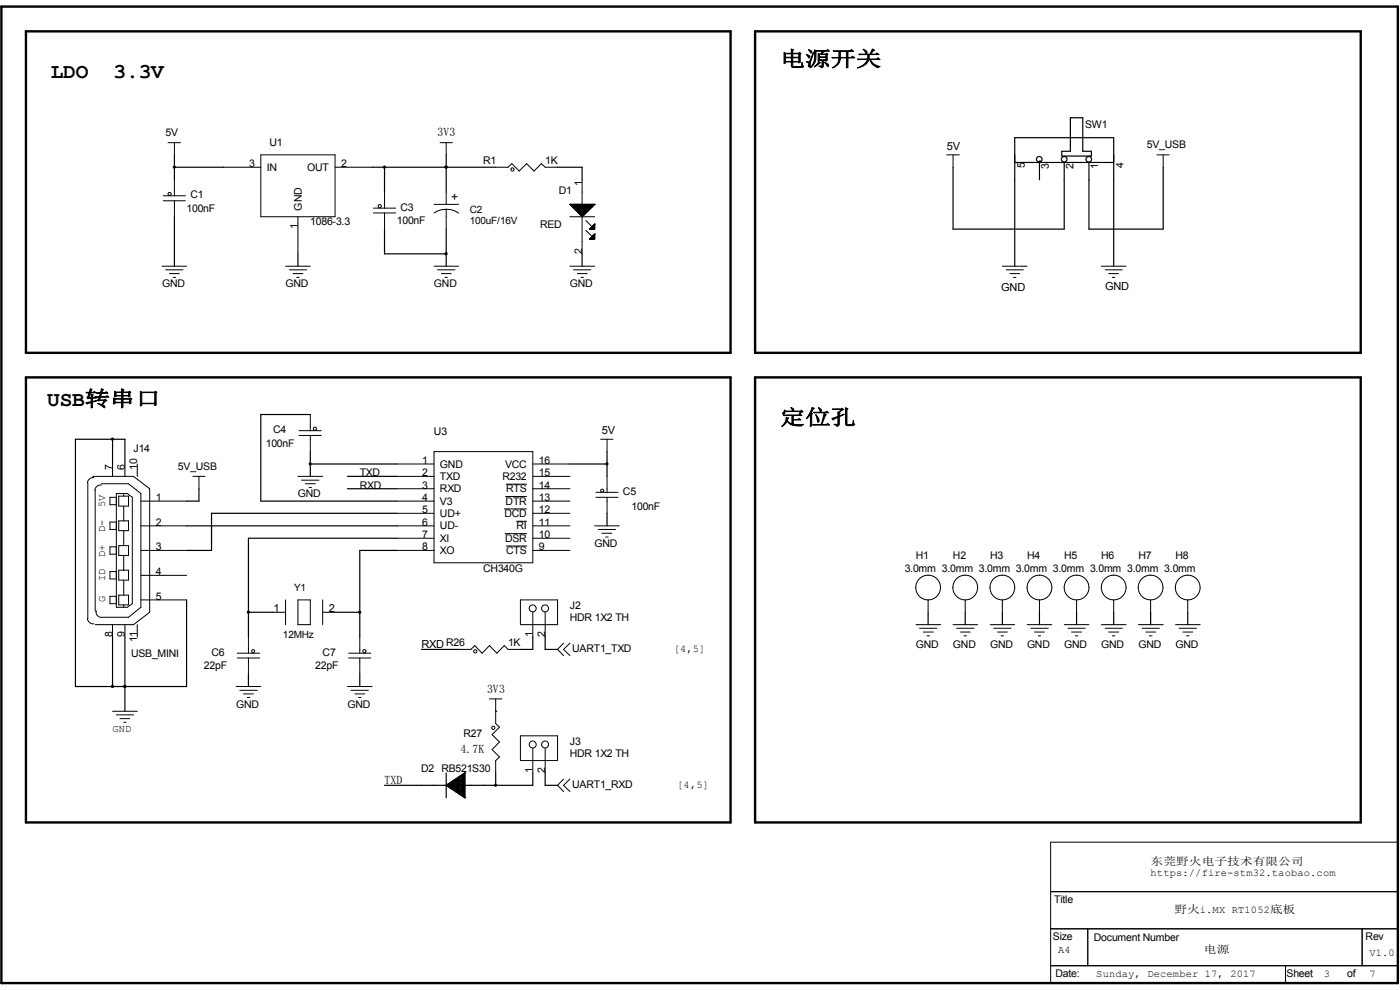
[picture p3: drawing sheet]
<svg xmlns="http://www.w3.org/2000/svg" width="297mm" height="210mm" viewBox="0 0 297 210" stroke-linecap="round" stroke-linejoin="round" font-family="sans-serif">
<path d="M.3 1.4h296.2v207.1h-296.2zM5.5 6.6h149.5v68.2h-149.5zM160.2 6.6h128.5v68.2h-128.5zM5.5 80.1h149.5v94.4h-149.5zM160.2 80.1h128.5v94.4h-128.5z" fill="none" stroke="#000" stroke-width=".51"/>
<g fill="none" stroke="#000" stroke-width=".21">
<path d="M35.6 30.3h2.7M37 30.3v2.6M37 38.1v3.4M47.5 35.5h7.8M55.3 32.9h15.8v13.1h-15.8zM71.1 35.5h7.9M93.3 30.3h2.7M94.7 30.3v2.6M105.2 35.5h2.6l.8-.8 1.6 1.6 1.5-1.6 1.6 1.6 1.6-1.6 .8 .8h2.6M123.5 38.1v15.7M200.8 32.9h2.7M202.2 32.9v2.6"/>
<path d="M245.4 32.9h2.6M246.8 32.9v2.6M34.4 56.5h5.2M34.6 42.6h4.7M34.6 41.5h4.7M35.1 57.2h3.7M35.9 58h2.1M36.7 58.8h.6M37 42.6v3.4M60.6 56.5h5.2M61.4 57.2h3.6M62.1 58h2.2"/>
<path d="M62.9 58.8h.6M63.2 46v7.8M79.2 45.2h4.7M79.2 44.2h4.7M81.6 40.7v3.5M81.6 45.2v3.4M92.1 43.3h5.2M92.1 56.5h5.2M92.8 57.2h3.7M93.6 58h2.1M94.4 58.8h.5M94.7 44.4l-1.4 .2-1.2 .6"/>
<path d="M94.7 40.7v2.6M94.7 44.4v4.2M94.7 44.4l1.3 .2 1.3 .6M120.9 43.3h.1M120.9 46h5.3M120.9 43.3h5.3M120.9 43.3l2.6 2.7M120.9 56.5h5.3M120.9 43.3h5.2M121 43.3v.2h5v-.2M121.1 43.3v.3M121.2 43.3v.3h4.7v-.3"/>
<path d="M121.2 43.3v.3h4.6v-.3M121.3 43.3v.4h4.5v-.4M121.3 43.3l.1 .6h4.2v-.6M121.4 43.3v.6h4.2v-.6M121.5 43.3v.6h4.1v-.6M121.5 43.3l.1 .7h3.9v-.7M121.6 43.3v.8h3.8v-.8M121.7 43.3v.9h3.6v-.9M121.7 57.2h3.6M121.7 43.3v.9M121.8 43.3v.9h3.4v-.9M121.8 43.3v1h3.4v-1"/>
<path d="M121.9 43.3v1.1h3.2v-1.1M121.9 43.3v1.1M122 43.3v1.1h3v-1.1M122 43.3v1.2h3M122.1 43.3v1.2h2.8l.1-1.2M122.2 43.3v1.4h2.6v-1.4M122.3 43.3v1.4h2.5v-1.4M122.3 43.3v1.5M122.3 43.3v1.5h2.4v-1.5M122.4 43.3v1.6h2.2v-1.6M122.5 43.3v1.6h2.1v-1.6M122.5 58h2.1"/>
<path d="M122.5 43.3v1.7h2v-1.7M122.6 43.3v1.7h1.9v-1.7M122.6 43.3v1.8h1.8v-1.8M122.7 43.3v1.8h1.6M122.7 43.3v1.9h1.6v-1.9M122.8 43.3v2h1.4v-2M122.9 43.3v2h1.2M122.9 43.3v2.1h1.2v-2.1M123 43.3v2.2h1v-2.2M123.1 43.3v2.2h.9v-2.2M123.1 43.3v2.3h.9v-2.3M123.1 43.3v2.3h.8v-2.3"/>
<path d="M123.2 43.3v2.4h.6v-2.4M123.2 58.8h.6M123.3 43.3v2.5h.4v-2.5M123.4 43.3v2.5h.3v-2.5M123.4 43.3v2.6h.2v-2.6M123.4 45.9h.2M123.5 46h.1M123.6 43.3v2.7M124.3 46.8l1.3 1.3M124.3 48.9l1.3 1.3M124.9 43.3v1.3h-2.7M125.1 48.6h.1"/>
<path d="M125.1 50.7h.1M125.3 43.3v.9M125.3 48.3v.3M125.6 48.1v.5M125.6 50.2v.5M125.6 48.1h.6M125.6 50.2h.6M125.7 50.1h.5M125.9 43.3v.3M126 47.7v.9M126.2 43.3h.1M126.2 47.5h.1"/>
<path d="M126.2 49.7h.1M126.2 43.3l-2.7 2.7M126.2 50.6l-1.1 .1M126.2 48.5h-1v.1M126.2 50.6h-1v.1M126.2 48.4h-1v.2M126.2 50.5h-1v.2M126.2 48.4h-.9v.2M126.2 50.5h-.9v.2M126.2 48.3h-.8v.3M126.2 50.4h-.8v.3M126.2 48.2h-.7v.4"/>
<path d="M126.2 50.3h-.7v.4M126.2 48.2l-.6-.1v.5M126.2 50.2h-.6v.5M126.2 48h-.6v.6M126.2 50.1h-.6v.6M126.2 48l-.4-.1v.7M126.2 50h-.4v.7M126.2 47.8h-.4v.8M126.2 47.8h-.3v.8M126.2 49.9h-.3v.8M126.2 49.8h-.2v.9M126.2 47.7h-.2v.9"/>
<path d="M126.2 49.7h-.2v1M126.2 47.6l-.1 1M126.2 49.7l-.1 1M126.2 47.5v1.1h-1.1M126.2 49.7v1h-1.1M126.2 47.5l-1.1 1.1M126.2 49.7l-1.1 1M212.6 56.5h5.3M213.4 57.2h3.7M214.2 58h2.1M215 58.8h.5M233.6 56.5h5.3"/>
<path d="M234.4 57.2h3.7M235.2 58h2.1M236 58.8h.5M23.9 98.4v2.6M26.5 98.4v2.6M29.1 98.4v2.6M63.5 92.4h4.7M63.5 91.4h4.7M65.8 87.9v3.5M65.8 92.4v3.4M84.2 98.4h7.9M92.1 95.8h20.9v23.6h-20.9z"/>
<path d="M113 98.4h7.9M127.4 93.2h2.6M128.8 93.2v2.6M18.6 102.4v28.8a1.11 1.11 0 0 0 1.3 1.1M19.7 101h8.6l3.4 2.7v26.2l-3.4 2.6h-8.1M19.9 101.3h-.1a1.23 1.23 0 0 0-1.3 1.1M20.2 103.9v25.7M21.5 102.9a1.15 1.15 0 0 0-1.4 1.1M21.5 102.6h5.8l2.6 2.1v24.1l-2.6 2.1-5.8 .1a1.23 1.23 0 0 1-1.1-1.4v.1M24.7 105.5h-1.4v1.6h1.4M24.7 110.7h-1.4v1.6h1.4M24.7 116h-1.4v1.6h1.4"/>
<path d="M24.7 104.7h2.3l1.1 .8v22.6l-1.1 .7h-2.3zM25.2 110.5h2.1v2.1h-2.1zM25.2 105.2h2.1v2.2h-2.1zM25.2 115.7h2.1v2.1h-2.1zM26.2 104.7v.5M26.2 107.4v3.1M26.2 112.6v3.1M26.2 117.8v3.1M29.9 106.3h9.7M29.9 111.5h9.7M29.9 116.8h9.7M40.9 101h2.6"/>
<path d="M42.2 101v2.7M63.2 101h5.3M64 101.9h3.6M64.8 102.6h2.1M65.6 103.4h.5M84.2 101h7.9M84.2 106.3h7.9M84.2 111.5h7.9M84.2 116.8h7.9M84.2 103.7h7.9M84.2 108.9h7.9M84.2 114.2h7.9"/>
<path d="M107 107.9h4.7M107.1 113.2h4.6M107.3 105.3h4.4M107.4 115.8h4.3M107.4 102.7h4.3M109.6 110.6h2.1M113 101h7.9M113 106.3h7.9M113 111.5h7.9M113 116.8h7.9M113 103.7h7.9M113 108.9h7.9"/>
<path d="M113 114.2h7.9M126.2 111.5h5.2M126.4 105.5h4.7M126.4 104.4h4.7M126.9 112.3h3.7M127.7 113.1h2.1M128.5 113.9h.5M128.8 101v3.4M128.8 105.5v3.4M23.9 132.5v2.6M24.7 121.2h-1.4v1.6h1.4M24.7 126.5h-1.4v1.6h1.4"/>
<path d="M25.2 120.9h2.1v2.2h-2.1zM25.2 126.2h2.1v2.1h-2.1zM26.2 123.1v3.1M26.2 128.3v.5M26.5 132.5v2.6M29.1 132.5v2.6M29.9 127.3h9.7M29.9 122h9.7M50.3 139.6h4.8M50.3 138.6h4.8M52.7 135.1v3.5M52.7 139.6v3.4"/>
<path d="M58 129.9h2.6M60.6 127.3v5.2M63.2 127.3h2.6v5.2h-2.6zM68.5 127.3v5.2M68.5 129.9h2.6M74 139.6h4.7M74 138.6h4.7M76.3 135.1v3.5M76.3 139.6v3.4M97.3 137.8h2.6l.8-.9 1.6 1.7 1.5-1.7 1.6 1.7 1.6-1.7 .8 .9h2.6M110.4 127.3h7.9v5.2h-7.9zM113 129.9v5.2"/>
<path d="M115.7 129.9v5.2M119.5 136.4l-1.2 1.4 1.2 1.3M120.9 136.4l-1.4 1.4 1.4 1.3M194.3 124.6a2.54 2.54 0 0 0 2.6 2.7M194.3 132.5h5.3M195.1 133.3h3.7M195.9 134.1h2.1M196.6 134.9h.6M196.9 122a2.62 2.62 0 0 1 2.6 2.6 2.62 2.62 0 0 1-2.6 2.7M196.9 122a2.54 2.54 0 0 0-2.6 2.6M196.9 127.3v2.6M202.2 124.6a2.54 2.54 0 0 0 2.6 2.7"/>
<path d="M202.2 132.5h5.2M202.9 133.3h3.7M203.8 134.1h2M204.5 134.9h.5M204.8 122a2.62 2.62 0 0 1 2.6 2.6 2.62 2.62 0 0 1-2.6 2.7M204.8 122a2.54 2.54 0 0 0-2.7 2.6M204.8 127.3v2.6M210.1 124.6a2.54 2.54 0 0 0 2.5 2.7M210.1 132.5h5.2M210.8 133.3h3.7M211.6 134.1h2.1M212.4 134.9h.5"/>
<path d="M212.6 122a2.62 2.62 0 0 1 2.7 2.6 2.62 2.62 0 0 1-2.7 2.7M212.6 122a2.54 2.54 0 0 0-2.6 2.6M212.6 127.3v2.6M217.9 132.5h5.2M218.7 133.3h3.7M219.5 134.1h2.1M220.3 134.9h.5M220.5 122a2.62 2.62 0 0 1 2.6 2.6 2.62 2.62 0 0 1-2.6 2.7M220.5 122a2.6 2.6 0 0 0-2.6 2.7 2.6 2.6 0 0 0 2.6 2.6M220.5 127.3v2.6M225.8 132.5h5.2M226.6 133.3h3.6"/>
<path d="M227.3 134.1h2.1M228.1 134.9h.5M228.4 122a2.62 2.62 0 0 1 2.6 2.6 2.62 2.62 0 0 1-2.6 2.7M228.4 122a2.6 2.6 0 0 0-2.6 2.7 2.6 2.6 0 0 0 2.6 2.6M228.4 127.3v2.6M233.6 132.5h5.3M234.4 133.3h3.7M235.2 134.1h2.1M236 134.9h.5M236.3 127.3v2.6M236.3 122a2.62 2.62 0 0 1 2.6 2.6 2.62 2.62 0 0 1-2.6 2.7M236.3 122a2.6 2.6 0 0 0-2.7 2.7 2.6 2.6 0 0 0 2.7 2.6"/>
<path d="M241.5 132.5h5.3M241.5 124.6a2.54 2.54 0 0 0 2.6 2.7M242.3 133.3h3.7M243.1 134.1h2.1M243.8 134.9h.6M244.1 127.3v2.6M244.1 122a2.62 2.62 0 0 1 2.6 2.6 2.62 2.62 0 0 1-2.6 2.7M244.1 122a2.54 2.54 0 0 0-2.6 2.6M249.4 132.5h5.2M249.4 124.6a2.54 2.54 0 0 0 2.6 2.7M250.1 133.3h3.7M251 134.1h2"/>
<path d="M251.7 134.9h.5M252 122a2.62 2.62 0 0 1 2.6 2.6 2.62 2.62 0 0 1-2.6 2.7M252 122a2.54 2.54 0 0 0-2.7 2.6M252 127.3v2.6M23.9 150.9h5.2M24.7 151.6h3.6M25.4 152.4h2.1M26.2 153.2h.6M50.1 145.6h5.2M50.9 146.4h3.7M51.6 147.2h2.2M52.5 148h.5"/>
<path d="M73.7 145.6h5.3M74.5 146.4h3.6M75.3 147.2h2.1M76.1 148h.5M103.8 148.3h2.7M105.2 148.3v5.2l.8 .8-1.6 1.5 1.6 1.6-1.6 1.6 1.6 1.6-.8 .7v2.7M110.4 156.1h7.9v5.2h-7.9zM113 158.7v5.3M115.7 158.7v5.3M119.5 165.3l-1.2 1.3 1.2 1.3M120.9 165.3l-1.4 1.3 1.4 1.3M222.9 178.6h73.6v29.9h-73.6z"/>
<path d="M222.9 189.1h73.6M222.9 197h73.6M230.8 197v7.9M289 197v7.9M222.9 204.9h73.6M272.7 204.9v3.6"/>
<circle cx="108.7" cy="35.9" r=".34"/>
<circle cx="36" cy="41.1" r=".33"/>
<circle cx="80.6" cy="43.7" r=".34"/>
<circle cx="66.8" cy="90.9" r=".34"/>
<circle cx="127.8" cy="104.1" r=".33"/>
<circle cx="53.7" cy="138.1" r=".33"/>
<circle cx="77.3" cy="138.1" r=".34"/>
<circle cx="100.8" cy="138.2" r=".34"/>
<circle cx="113" cy="129.1" r=".74"/>
<circle cx="115.6" cy="129.1" r=".74"/>
<circle cx="104.6" cy="154.4" r=".34"/>
<circle cx="113" cy="157.9" r=".74"/>
<circle cx="115.6" cy="157.9" r=".74"/>
</g>
<g fill="none" stroke="#000" stroke-width=".25">
<path d="M37 35.5h10.5M37 32.9v5.2M79 35.5h26.2M81.6 35.5v5.2M94.7 35.5h.1M94.7 32.9v7.8M118.3 35.5h5.2v2.6M215.3 34.5h21M220.5 34.2h.1M220.5 34.5v3.6M225.8 34.5v14.1h-23.6v-13.1M227.1 25h2.6v7.1h1.8v1h-6.2v-1h1.8z"/>
<path d="M231 34.5v14.1h15.8v-13.1M37 46v10.5M63.2 53.8v2.7M81.6 48.6v5.2h13.1M94.7 48.6v7.9M123.5 53.8v2.7M215.3 56.5v-27.3h21v27.3M23.9 93.2v5.2M26.5 98.4v-5.2h-10.5v52.4h23.6v-18.3M65.8 87.9h-10.5v18.4h28.9M65.8 98.4h18.4M65.8 95.8v5.2"/>
<path d="M120.9 98.4h7.9M128.8 95.8v5.2M39.6 111.5h44.6M42.2 103.7v2.6h-2.6M73.7 101h10.5M73.7 103.7h10.5M84.2 116.8h-7.9v18.3M84.2 108.9h-39.3v7.9h-5.3M84.2 114.2h-31.5v20.9M128.8 108.9v2.6M23.9 135.1v10.5M26.5 135.1v15.8"/>
<path d="M52.7 129.9h5.3M71.1 129.9h5.2M89.4 137.8h7.9M113 135.1v2.7h-2.6M115.7 135.1v2.7h2.6M196.9 129.9v2.6M204.8 129.9v2.6M212.6 129.9v2.6M220.5 129.9v2.6M228.4 129.9v2.6M236.3 129.9v2.6M244.1 129.9v2.6"/>
<path d="M252 129.9v2.6M26.5 145.6h.1M52.7 143v2.6M76.3 143v2.6M105.2 150.9h.1M94.7 166.6h.1M94.7 166.6l3.9 2.6M94.7 164v5.2M94.9 166.4v.4M95 166.9h3.6M95 166.3h3.6M95.2 166.2v.8"/>
<path d="M95.4 166.1h3.2M95.5 166.1v1h3.1M95.7 165.9v1.4M95.8 167.4h2.8M95.8 165.8h2.8M96 165.7v1.8M96.5 165.4v2.5M96.6 167.9h2M96.6 165.3h2M96.8 165.2v2.8M97.3 164.8v3.6M97.4 168.4h1.2"/>
<path d="M97.5 164.8h1.1M97.5 164.6v3.9M98.1 164.3v4.6M98.2 169h.4M98.2 164.2h.4M98.3 164.1v4.9M98.6 169.2h.1M98.6 164h.1M98.6 164l-3.9 2.6M98.6 164v5.2M98.6 164.5h-.8v4.2h.8M98.6 165h-1.6v3.1h1.6"/>
<path d="M98.6 165.5h-2.3v2.1h2.3M105.2 164v2.6M113 164v2.6h-31.4M115.7 164v2.6h2.6"/>
<circle cx="220.5" cy="33.8" r=".59"/>
<circle cx="225.8" cy="33.8" r=".59"/>
<circle cx="231" cy="33.8" r=".59"/>
</g>
<g fill="#000" stroke="#000" stroke-width=".21">
<circle cx="37" cy="35.5" r=".23"/>
<circle cx="81.6" cy="35.5" r=".23"/>
<circle cx="94.6" cy="35.5" r=".23"/>
<circle cx="94.6" cy="53.8" r=".23"/>
<circle cx="23.9" cy="93.2" r=".23"/>
<circle cx="65.8" cy="98.4" r=".23"/>
<circle cx="128.8" cy="98.4" r=".23"/>
<circle cx="52.7" cy="129.9" r=".23"/>
<circle cx="76.3" cy="129.9" r=".23"/>
<circle cx="23.9" cy="145.6" r=".23"/>
<circle cx="26.5" cy="145.6" r=".23"/>
<circle cx="105.1" cy="166.6" r=".23"/>
</g>
<g font-size="4.5">
<text x="10.8" y="16.6">LDO</text>
<text x="24.1" y="16.6">3.3V</text>
<text x="10" y="86.1">USB转串口</text>
</g>
<g font-size="4.4">
<text x="165.5" y="14">电源开关</text>
<text x="165.5" y="90">定位孔</text>
</g>
<text font-size="2.6" x="95.7" y="42.6">+</text>
<g font-size="2.5">
<text x="92.8" y="28.9">3V3</text>
<text x="103.3" y="146.9">3V3</text>
<text x="97.7" y="159.8">4.7K</text>
<text x="81.6" y="166.3">TXD</text>
</g>
<g font-size="2.3">
<text x="200.8" y="31.8">5V</text>
<text x="212.4" y="61.7">GND</text>
<text x="234.5" y="61.4">GND</text>
<text x="127.7" y="92.1">5V</text>
<text x="58" y="129.9">1</text>
<text x="69.8" y="129.9">2</text>
<text x="89.4" y="137.5">RXD R26</text>
<text x="244.1" y="183.4">东莞野火电子技术有限公司</text>
<text x="249.1" y="193.6">野火i.MX RT1052底板</text>
<text x="255.4" y="202.2">电源</text>
</g>
<g font-size="2.2">
<text x="35.1" y="28.9">5V</text>
<text x="230.2" y="27.1">SW1</text>
<text x="52.8" y="35.5">3</text>
<text x="57.2" y="31">U1</text>
<text x="72.4" y="35.5">2</text>
<text x="102.5" y="34.7">R1</text>
<text x="115.6" y="34.7">1K</text>
<text x="217.4" y="35.7" transform="rotate(-90 217.4 35.7)">5</text>
<text x="222.5" y="36" transform="rotate(-90 222.5 36)">3</text>
<text x="227.7" y="36" transform="rotate(-90 227.7 36)">2</text>
<text x="233" y="36" transform="rotate(-90 233 36)">1</text>
<text x="238.4" y="35.7" transform="rotate(-90 238.4 35.7)">4</text>
<text x="243.3" y="31.3">5V_USB</text>
<text x="56.6" y="36.2">IN</text>
<text x="65.2" y="36.2">OUT</text>
<text x="118.5" y="41.2">D1</text>
<text x="123.5" y="39.4" transform="rotate(-90 123.5 39.4)">1</text>
<text x="39.6" y="44.9">100nF</text>
<text x="40.4" y="42">C1</text>
<text x="64" y="44.7" transform="rotate(-90 64 44.7)">GND</text>
<text x="65.8" y="47.8">1086-3.3</text>
<text x="84.2" y="47.5">100nF</text>
<text x="85" y="44.7">C3</text>
<text x="63.2" y="48.5" transform="rotate(-90 63.2 48.5)">1</text>
<text x="114.6" y="48.4">RED</text>
<text x="123.5" y="53.8" transform="rotate(-90 123.5 53.8)">2</text>
<text x="34.4" y="60.9">GND</text>
<text x="60.6" y="60.9">GND</text>
<text x="92.1" y="60.9">GND</text>
<text x="120.9" y="60.9">GND</text>
<text x="28.3" y="95.8">J14</text>
<text x="56.4" y="94.7">100nF</text>
<text x="57.9" y="91.9">C4</text>
<text x="92.1" y="92.4">U3</text>
<text x="23.9" y="99.7" transform="rotate(-90 23.9 99.7)">7</text>
<text x="26.5" y="99.7" transform="rotate(-90 26.5 99.7)">6</text>
<text x="29.1" y="99.7" transform="rotate(-90 29.1 99.7)">10</text>
<text x="37.8" y="99.7">5V_USB</text>
<text x="76.3" y="101.1">TXD</text>
<text x="89.5" y="98.4">1</text>
<text x="89.5" y="101.1">2</text>
<text x="93.3" y="99.2">GND</text>
<text x="93.3" y="101.8">TXD</text>
<text x="106.6" y="101.8">R232</text>
<text x="107.1" y="99.2">VCC</text>
<text x="114.3" y="101.1">15</text>
<text x="114.3" y="98.4">16</text>
<text x="22.3" y="107.6" transform="rotate(-90 22.3 107.6)">5V</text>
<text x="33.1" y="106.3">1</text>
<text x="63.2" y="105.5">GND</text>
<text x="76.3" y="103.7">RXD</text>
<text x="89.5" y="103.7">3</text>
<text x="89.5" y="106.3">4</text>
<text x="93.3" y="104.4">RXD</text>
<text x="93.3" y="107.1">V3</text>
<text x="107.3" y="107.1">DTR</text>
<text x="107.4" y="104.4">RTS</text>
<text x="114.3" y="106.3">13</text>
<text x="114.3" y="103.7">14</text>
<text x="132.2" y="105">C5</text>
<text x="22.3" y="112.9" transform="rotate(-90 22.3 112.9)">D-</text>
<text x="33.1" y="111.6">2</text>
<text x="89.5" y="108.9">5</text>
<text x="89.5" y="111.6">6</text>
<text x="93.3" y="109.6">UD+</text>
<text x="93.3" y="112.3">UD-</text>
<text x="107" y="109.6">DCD</text>
<text x="109.6" y="112.3">RI</text>
<text x="114.3" y="111.6">11</text>
<text x="114.3" y="108.9">12</text>
<text x="134" y="108.1">100nF</text>
<text x="22.3" y="118.1" transform="rotate(-90 22.3 118.1)">D+</text>
<text x="33.1" y="116.8">3</text>
<text x="89.5" y="114.2">7</text>
<text x="89.5" y="116.8">8</text>
<text x="93.3" y="114.9">XI</text>
<text x="93.3" y="117.5">XO</text>
<text x="107.1" y="114.9">DSR</text>
<text x="107.4" y="117.5">CTS</text>
<text x="114.3" y="116.8">9</text>
<text x="114.3" y="114.2">10</text>
<text x="126.1" y="116">GND</text>
<text x="194.3" y="118.6">H1</text>
<text x="202.2" y="118.6">H2</text>
<text x="210" y="118.6">H3</text>
<text x="217.9" y="118.6">H4</text>
<text x="225.7" y="118.6">H5</text>
<text x="233.6" y="118.6">H6</text>
<text x="241.5" y="118.6">H7</text>
<text x="249.4" y="118.6">H8</text>
<text x="22.3" y="123.3" transform="rotate(-90 22.3 123.3)">ID</text>
<text x="33.1" y="122.1">4</text>
<text x="102.5" y="121.2">CH340G</text>
<text x="191.9" y="121.2">3.0mm 3.0mm 3.0mm 3.0mm 3.0mm 3.0mm 3.0mm 3.0mm</text>
<text x="22.3" y="127.8" transform="rotate(-90 22.3 127.8)">G</text>
<text x="33.1" y="127.3">5</text>
<text x="120.9" y="129.1">J2</text>
<text x="120.9" y="131.7">HDR 1X2 TH</text>
<text x="23.9" y="135" transform="rotate(-90 23.9 135)">8</text>
<text x="26.5" y="135" transform="rotate(-90 26.5 135)">9</text>
<text x="29.1" y="136.3" transform="rotate(-90 29.1 136.3)">11</text>
<text x="107.8" y="137">1K</text>
<text x="113" y="135" transform="rotate(-90 113 135)">1</text>
<text x="115.6" y="135" transform="rotate(-90 115.6 135)">2</text>
<text x="194.3" y="137.5">GND</text>
<text x="202.2" y="137.5">GND</text>
<text x="210" y="137.5">GND</text>
<text x="217.9" y="137.5">GND</text>
<text x="225.7" y="137.5">GND</text>
<text x="233.6" y="137.5">GND</text>
<text x="241.5" y="137.5">GND</text>
<text x="249.4" y="137.5">GND</text>
<text x="27.8" y="139.3">USB_MINI</text>
<text x="43.3" y="141.9">22pF</text>
<text x="44.9" y="139.1">C6</text>
<text x="66.9" y="141.9">22pF</text>
<text x="68.4" y="139.1">C7</text>
<text x="121.4" y="138.3">UART1_TXD</text>
<text x="142.9" y="138.3">[4,5]</text>
<text x="23.9" y="155.3">GND</text>
<text x="50.1" y="150.1">GND</text>
<text x="73.7" y="150.1">GND</text>
<text x="98.3" y="156.4">R27</text>
<text x="120.9" y="157.9">J3</text>
<text x="120.9" y="160.6">HDR 1X2 TH</text>
<text x="89.3" y="163.7">D2 RB521S30</text>
<text x="113" y="163.9" transform="rotate(-90 113 163.9)">1</text>
<text x="115.6" y="163.9" transform="rotate(-90 115.6 163.9)">2</text>
<text x="121.4" y="167.1">UART1_RXD</text>
<text x="143.7" y="167.1">[4,5]</text>
<text x="244.1" y="185.7">https://fire-stm32.taobao.com</text>
<text x="223.6" y="191.5">Title</text>
<text x="223.4" y="199.4">Size</text>
<text x="224.4" y="202.2">A4</text>
<text x="232.1" y="199.6">Document Number</text>
<text x="289.7" y="199.4">Rev</text>
<text x="290.5" y="202.8">V1.0</text>
<text x="223.9" y="207.2">Date:</text>
<text x="232.6" y="207.2">Sunday, December 17, 2017</text>
<text x="272.9" y="207.2">Sheet</text>
<text x="280.8" y="207.2">3</text>
<text x="285.8" y="207.2">of</text>
<text x="290.5" y="207.2">7</text>
</g>
<g font-size="2.1">
<text x="99.6" y="45.2">C2</text>
<text x="99.6" y="47.5">100uF/16V</text>
<text x="62.4" y="125.4">Y1</text>
<text x="60" y="135.4">12MHz</text>
</g>
</svg>
